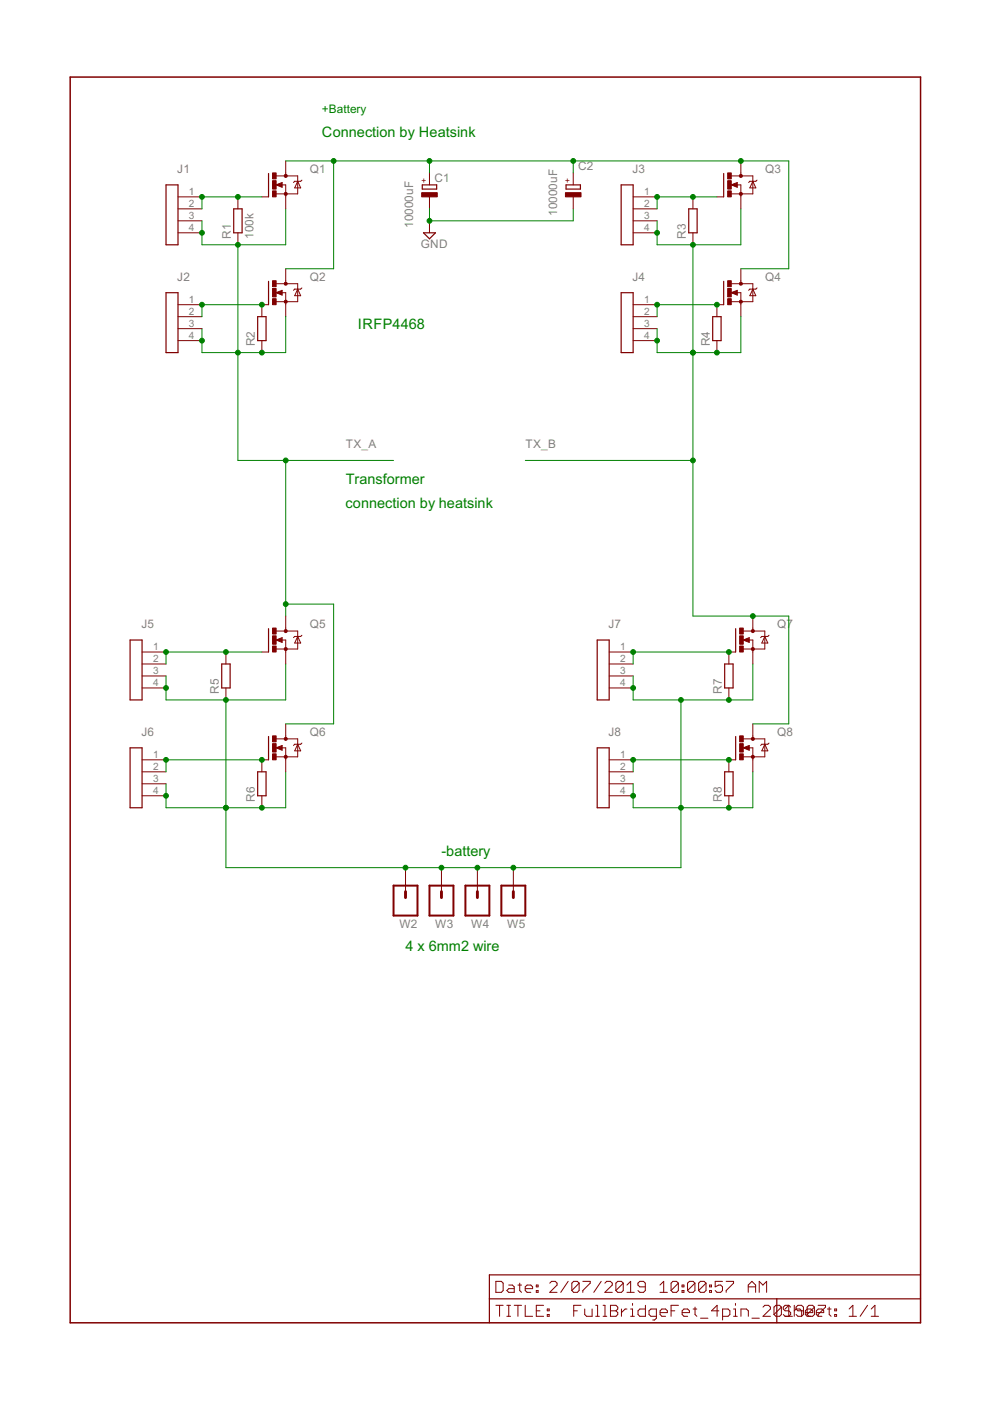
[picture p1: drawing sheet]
<svg xmlns="http://www.w3.org/2000/svg" width="210mm" height="297mm" viewBox="0 0 210 297" stroke-linecap="round" stroke-linejoin="round" font-family="sans-serif">
<g fill="none" stroke="#800000" stroke-width=".25">
<path d="M35.2 39.2h2.5v12.7h-2.5zM56.9 36.8v4.9M89.5 39.2h3.1v.9h-3.1zM120 39.2h3.1v.9h-3.1zM131.7 39.2h2.5v12.7h-2.5zM153.4 36.8v4.9M49.6 44.3h1.7v5.1h-1.7zM56.9 59.6v5M89.8 49.4h2.5l-1.2 1.2zM146 44.3h1.8v5.1h-1.8zM153.4 59.6v5M35.2 62.1h2.5v12.7h-2.5z"/>
<path d="M54.6 67.1h1.8v5.1h-1.8zM131.7 62.1h2.5v12.7h-2.5zM151.1 67.1h1.8v5.1h-1.8zM27.6 135.7h2.5v12.7h-2.5zM56.9 133.3v4.9M126.6 135.7h2.6v12.7h-2.6zM156 133.3v4.9M27.6 158.6h2.5v12.7h-2.5zM47 140.8h1.8v5.1h-1.8zM56.9 156.1v5M126.6 158.6h2.6v12.7h-2.6zM153.6 140.8h1.8v5.1h-1.8z"/>
<path d="M156 156.1v5M54.6 163.6h1.8v5.1h-1.8zM153.6 163.6h1.8v5.1h-1.8zM103.8 275.4h91.4M164.7 275.4v5.1M195.2 270.3h-91.4v10.2"/>
</g>
<g fill="none" stroke="#800000" stroke-width=".21">
<path d="M58.5 39.2l1.3-.5v1zM58.6 37.3h4.5v3.8h-4.6M59.7 39.2h.9v5.1M60.6 34.1v3.2M63.1 38.4l.7 1.4h-1.3zM64 38.2l-.2 .2h-1.3l-.3 .3M91.1 36.7v2.5M121.5 36.7v2.5M155 39.2l1.3-.5v1zM155.1 37.3h4.5v3.8h-4.6M156.2 39.2h.9v5.1M157.1 34.1v3.2"/>
<path d="M159.6 38.4l.7 1.4h-1.3zM160.5 38.2l-.2 .2h-1.3l-.3 .3M37.7 41.7h5.1M37.7 44.3h5.1M37.7 46.8h5.1M37.7 49.4h5.1M50.4 41.7v2.6M50.4 49.4v2.5M55.5 41.7h1.4M60.6 57v3.2M91.1 41.7v2.6M91.1 46.8v2.6"/>
<path d="M121.5 41.7v2.6M134.2 41.7h5.1M134.2 44.3h5.1M134.2 46.8h5.1M134.2 49.4h5.1M146.9 41.7v2.6M146.9 49.4v2.5M152 41.7h1.4M157.1 57v3.2M37.7 64.6h5.1M37.7 67.1h5.1M37.7 69.7h5.1"/>
<path d="M37.7 72.2h5.1M55.5 72.2v2.6M56.9 64.6h-1.4v2.5M58.5 62.1l1.3-.5v1zM58.6 60.2h4.5v3.8h-4.6M59.7 62.1h.9v5M63.1 61.3l.7 1.4h-1.3zM64 61l-.2 .3h-1.3l-.3 .3M134.2 64.6h5.1M134.2 67.1h5.1M134.2 69.7h5.1M134.2 72.2h5.1"/>
<path d="M152 72.2v2.6M153.4 64.6h-1.4v2.5M155 62.1l1.3-.5v1zM155.1 60.2h4.5v3.8h-4.6M156.2 62.1h.9v5M159.6 61.3l.7 1.4h-1.3zM160.5 61l-.2 .3h-1.3l-.3 .3M30.1 138.2h5.1M47.9 138.2v2.6M55.5 138.2h1.4M58.5 135.7l1.3-.5v1zM58.6 133.8h4.5v3.8h-4.6"/>
<path d="M59.7 135.7h.9v5.1M60.6 130.6v3.2M63.1 134.9l.7 1.4h-1.3zM64 134.7l-.2 .2h-1.3l-.3 .3M129.2 138.2h5M156 138.2h-1.5v2.6M157.6 135.7l1.3-.5v1zM157.6 133.8h4.6v3.8h-4.6M158.7 135.7h.9v5.1M159.6 130.6v3.2M162.2 134.9l.6 1.4h-1.3zM163 134.7l-.2 .2h-1.3l-.2 .3"/>
<path d="M30.1 140.8h5.1M30.1 143.3h5.1M30.1 145.9h5.1M47.9 145.9v2.5M58.5 158.6l1.3-.5v1zM58.6 156.7h4.5v3.8h-4.6M59.7 158.6h.9v5M60.6 153.5v3.2M63.1 157.8l.7 1.4h-1.3zM64 157.5l-.2 .3h-1.3l-.3 .3M129.2 140.8h5M129.2 143.3h5"/>
<path d="M129.2 145.9h5M154.5 145.9v2.5M157.6 158.6l1.3-.5v1zM157.6 156.7h4.6v3.8h-4.6M158.7 158.6h.9v5M159.6 153.5v3.2M162.2 157.8l.6 1.4h-1.3zM163 157.5l-.2 .3h-1.3l-.2 .3M30.1 161.1h5.1M30.1 163.6h5.1M30.1 166.2h5.1M30.1 168.7h5.1"/>
<path d="M55.5 168.7v2.6M56.9 161.1h-1.4v2.5M129.2 161.1h5M129.2 163.6h5M129.2 166.2h5M129.2 168.7h5M154.5 168.7v2.6M156 161.1h-1.5v2.5M86 184v5M93.6 184v5M101.2 184v5M108.8 184v5"/>
<path d="M105.1 271.7h1.2l.4 .4v1.5l-.4 .4h-1.2zM105.1 276.8h1.6M105.9 276.8v2.3M107.5 276.8h.7M107.5 279.1h.7M107.9 272.5h.7l.4 .3v1.2h-1.1l-.4-.4 .4-.4h1.1M107.9 276.8v2.3M109 276.8h1.6M109.8 272.5h.8M109.8 276.8v2.3M110.2 272.1v1.5l.4 .4M111.4 273.2h1.5v-.4l-.4-.3h-.7l-.4 .3v.8l.4 .4h.7"/>
<path d="M111.4 276.8v2.3h1.5M113.7 273.6h.4v.4h-.4zM113.7 272.5h.4v.3h-.4zM113.7 277.9h.8M115.3 276.8h-1.6v2.3h1.6M116 277.5h.4v.4h-.4zM116 278.7h.4v.4h-.4zM116.6 272.1l.3-.4h.8l.4 .4v.4l-1.5 1.5h1.5M120.5 271.7l-1.6 2.3M121.6 277.9h.8M122.8 272.1v1.5l-.4 .4h-.8l-.4-.4M122.8 272.1l-.4-.4h-.8l-.4 .4v1.5"/>
<path d="M122.8 272.1l-1.6 1.5M123.2 276.8h-1.6v2.3M123.6 271.7h1.5v.4l-1.5 1.5v.4M124 277.5v1.2l.4 .4h1.1v-1.6M126.3 276.8h.4v2.3M126.3 279.1h.8M127.5 271.7l-1.6 2.3M127.9 276.8h.4v2.3M127.9 279.1h.8M128.2 272.1l.4-.4h.8l.4 .4v.4l-1.6 1.5h1.6M129.4 276.8h1.2l.4 .3v.4l-.4 .4 .4 .4v.4l-.4 .4h-1.2zM129.4 277.9h1.2"/>
<path d="M131.8 277.5v1.6M132.1 272.1v1.5l-.3 .4h-.8l-.4-.4M132.1 272.1l-.3-.4h-.8l-.4 .4v1.5M132.1 272.1l-1.5 1.5M132.9 274h1.6M132.9 272.5l.8-.8v2.3M132.9 277.5h-.4l-.7 .8M133.7 279.1h.8M133.7 277.5h.4v1.6M134.1 276.4v.4M136.8 272.8h-1.1l-.4-.3v-.4l.4-.4h.7l.4 .4v1.5l-.4 .4h-.7l-.4-.4M136.8 276.8v2.3h-1.1l-.4-.4v-.8l.4-.4h1.1"/>
<path d="M139.2 279.1h-1.2l-.4-.4v-.8l.4-.4h1.2v2l-.4 .4h-.4M139.9 274h1.6M139.9 272.5l.8-.8v2.3M140 278.3h1.5v-.4l-.4-.4h-.8l-.3 .4v.8l.3 .4h.8M142.3 277.9h.8M143.8 272.1v1.5l-.4 .4h-.7l-.4-.4M143.8 272.1l-.4-.4h-.7l-.4 .4v1.5M143.8 272.1l-1.5 1.5M143.8 276.8h-1.5v2.3M144.6 273.6h.4v.4h-.4zM144.6 272.5h.4v.3h-.4zM144.6 278.3h1.6v-.4l-.4-.4h-.8l-.4 .4v.8l.4 .4h.8"/>
<path d="M147 277.5h.7M147.3 272.1v1.5l-.3 .4h-.8l-.4-.4M147.3 272.1l-.3-.4h-.8l-.4 .4v1.5M147.3 272.1l-1.5 1.5M147.4 277.1v1.6l.3 .4M148.5 279.5h1.6M149.7 272.1v1.5l-.4 .4h-.8l-.4-.4M149.7 272.1l-.4-.4h-.8l-.4 .4v1.5M149.7 272.1l-1.6 1.5M150.5 273.6h.4v.4h-.4zM150.5 272.5h.4v.3h-.4zM152.4 277.9h-1.5l1.1-1.1v2.3"/>
<path d="M153.2 271.7h-1.6v1.1l.8-.3h.4l.4 .3v.8l-.4 .4h-.8l-.4-.4M153.2 279.1h1.2l.3-.4v-.8l-.3-.4h-1.2v2.4M154 271.7h1.5v.4l-1.5 1.5v.4M155.5 279.1h.8M155.5 277.5h.4v1.6M155.9 276.4v.4M157.1 279.1v-1.6h1.2l.4 .4v1.2M158.6 272.8h1.6M158.6 274v-1.5l.8-.8 .8 .8v1.5M159.4 279.5h1.6M161 274v-2.3l.8 .8 .7-.8v2.3M161.8 277.1l.4-.3h.7l.4 .3v.4l-1.5 1.6h1.5"/>
<path d="M165.7 277.1l-.4-.3h-.8l-.4 .3v1.6M165.7 277.1v1.6l-.4 .4h-.8l-.4-.4M165.7 277.1l-1.6 1.6M166.1 278.7l.4 .4h1.5M166.5 276.8h.7v2.3l.4-.4v-.4l-.4-.4h-.7l-.4-.4v-.4zM167.2 276.8l.4 .3M167.2 276.8l-.7 .7M168.4 276.8v2.3M168.4 277.9l.4-.4h.8l.4 .4v1.2M170.3 277.9h-1.1l-.4-.4v-.4l.4-.3h.7l.4 .3v1.6l-.4 .4h-.7l-.4-.4M171.1 278.7l.4 .4M172.7 277.1l-.4-.3h-.8l-.4 .3v1.6"/>
<path d="M172.7 277.1v1.6l-.4 .4h-1.2l-.3-.4v-.8l.3-.4h.8l.4 .4v.4h-1.5M172.7 277.1l-1.6 1.6M173.1 278.3h1.5v-.4l-.3-.4h-.8l-.4 .4v.8l.4 .4h.8M173.5 276.8h1.5v.3l-1.5 1.6v.4M175.4 277.5h.8M175.8 277.1v1.6l.4 .4M177 277.5h.4v.4h-.4zM177 278.7h.4v.4h-.4zM180 279.1h1.6M180 277.5l.8-.7v2.3M183.9 276.8l-1.5 2.3M184.7 279.1h1.6"/>
<path d="M184.7 277.5l.8-.7v2.3"/>
</g>
<path d="M14.9 16.3h180.3v264.2h-180.3zM59.7 38.9l-.9 .3 .9 .3v-.3h-.3M156.2 38.9l-.9 .3 .9 .3v-.3h-.3M59.7 61.8l-.9 .3 .9 .2v-.2h-.3M156.2 61.8l-.9 .3 .9 .2v-.2h-.3M59.7 135.4l-.9 .3 .9 .3v-.3h-.3M158.7 135.4l-.9 .3 .9 .3v-.3h-.2M59.7 158.3l-.9 .3 .9 .2v-.2h-.3M158.7 158.3l-.9 .3 .9 .2v-.2h-.2" fill="none" stroke="#800000" stroke-width=".32"/>
<g fill="#800000" stroke="#800000" stroke-width=".21">
<circle cx="60.6" cy="41.1" r=".33"/>
<circle cx="60.6" cy="37.3" r=".33"/>
<circle cx="60.6" cy="64" r=".33"/>
<circle cx="60.6" cy="60.1" r=".33"/>
<circle cx="157.1" cy="41.1" r=".33"/>
<circle cx="157.1" cy="37.3" r=".33"/>
<circle cx="157.1" cy="64" r=".33"/>
<circle cx="157.1" cy="60.1" r=".33"/>
<circle cx="60.6" cy="137.6" r=".32"/>
<circle cx="60.6" cy="133.8" r=".32"/>
<circle cx="60.6" cy="160.5" r=".33"/>
<circle cx="60.6" cy="156.6" r=".33"/>
<circle cx="159.6" cy="137.6" r=".32"/>
<circle cx="159.6" cy="133.8" r=".32"/>
<circle cx="159.6" cy="160.5" r=".33"/>
<circle cx="159.6" cy="156.6" r=".33"/>
</g>
<g fill="#800000" stroke="#800000" stroke-width=".21">
<path d="M57.8 40.5h.7v1.2h-.7z"/>
<path d="M57.8 36.7h.7v1.2h-.7z"/>
<path d="M57.8 38.3h.7v1.8h-.7z"/>
<path d="M57.8 63.3h.7v1.3h-.7z"/>
<path d="M57.8 59.5h.7v1.3h-.7z"/>
<path d="M57.8 61.2h.7v1.7h-.7z"/>
<path d="M154.3 40.5h.7v1.2h-.7z"/>
<path d="M154.3 36.7h.7v1.2h-.7z"/>
<path d="M154.3 38.3h.7v1.8h-.7z"/>
<path d="M154.3 63.3h.7v1.3h-.7z"/>
<path d="M154.3 59.5h.7v1.3h-.7z"/>
<path d="M154.3 61.2h.7v1.7h-.7z"/>
<path d="M57.8 137h.7v1.2h-.7z"/>
<path d="M57.8 133.2h.7v1.2h-.7z"/>
<path d="M57.8 134.8h.7v1.8h-.7z"/>
<path d="M57.8 159.8h.7v1.3h-.7z"/>
<path d="M57.8 156h.7v1.3h-.7z"/>
<path d="M57.8 157.7h.7v1.7h-.7z"/>
<path d="M156.8 137h.8v1.2h-.8z"/>
<path d="M156.8 133.2h.8v1.2h-.8z"/>
<path d="M156.8 134.8h.8v1.8h-.8z"/>
<path d="M156.8 159.8h.8v1.3h-.8z"/>
<path d="M156.8 156h.8v1.3h-.8z"/>
<path d="M156.8 157.7h.8v1.7h-.8z"/>
<path d="M89.4 40.9h3.3v.8h-3.3z"/>
<path d="M119.9 40.9h3.3v.8h-3.3z"/>
</g>
<path d="M83.4 187.8h5.1v6.3h-5.1zM91.1 187.8h5v6.3h-5zM98.7 187.8h5.1v6.3h-5.1zM106.3 187.8h5.1v6.3h-5.1z" fill="none" stroke="#800000" stroke-width=".42"/>
<path d="M86 189v1.3M93.6 189v1.3M101.2 189v1.3M108.8 189v1.3" fill="none" stroke="#800000" stroke-width=".61"/>
<g fill="none" stroke="#008000" stroke-width=".21">
<path d="M60.6 34.1h106.6v22.9h-10.1M70.7 34.1v22.9h-10.1M91.1 34.1v2.6M121.5 34.1v2.6M50.4 51.9v45.7h33M55.5 41.7h-12.7v2.6M60.6 44.3v7.6h-17.8v-5.1M91.1 44.3v2.5h30.4v-2.5M146.9 51.9v78.7h20.3v22.9h-7.6M152 41.7h-12.7v2.6M157.1 44.3v7.6h-17.8v-5.1M55.5 64.6h-12.7v2.5"/>
<path d="M60.6 67.1v7.7h-17.8v-5.1M152 64.6h-12.7v2.5M157.1 67.1v7.7h-17.8v-5.1M60.6 97.6v33M111.4 97.6h35.5M55.5 138.2h-20.3v2.6M60.6 128.1h10.1v25.4h-10.1M154.5 138.2h-20.3v2.6M47.9 148.4v35.6h96.5v-35.6M60.6 140.8v7.6h-25.4v-5.1M159.6 140.8v7.6h-25.4v-5.1M55.5 161.1h-20.3v2.5"/>
<path d="M60.6 163.6v7.7h-25.4v-5.1M154.5 161.1h-20.3v2.5M159.6 163.6v7.7h-25.4v-5.1"/>
</g>
<g fill="#008000" stroke="#008000" stroke-width=".21">
<circle cx="91.1" cy="46.8" r=".51"/>
<circle cx="86" cy="184" r=".51"/>
<circle cx="93.6" cy="184" r=".51"/>
<circle cx="101.2" cy="184" r=".51"/>
<circle cx="47.9" cy="171.3" r=".51"/>
<circle cx="47.9" cy="148.4" r=".51"/>
<circle cx="144.4" cy="171.3" r=".51"/>
<circle cx="108.8" cy="184" r=".51"/>
<circle cx="35.2" cy="145.9" r=".51"/>
<circle cx="55.5" cy="171.3" r=".51"/>
<circle cx="35.2" cy="168.7" r=".51"/>
<circle cx="154.5" cy="148.4" r=".51"/>
<circle cx="144.4" cy="148.4" r=".51"/>
<circle cx="134.2" cy="145.9" r=".51"/>
<circle cx="154.5" cy="171.3" r=".51"/>
<circle cx="134.2" cy="168.7" r=".51"/>
<circle cx="70.7" cy="34.1" r=".51"/>
<circle cx="91.1" cy="34.1" r=".51"/>
<circle cx="121.5" cy="34.1" r=".51"/>
<circle cx="157.1" cy="34.1" r=".51"/>
<circle cx="60.6" cy="128.1" r=".51"/>
<circle cx="60.6" cy="97.6" r=".51"/>
<circle cx="50.4" cy="51.9" r=".51"/>
<circle cx="55.5" cy="74.8" r=".51"/>
<circle cx="50.4" cy="74.8" r=".51"/>
<circle cx="42.8" cy="49.4" r=".51"/>
<circle cx="42.8" cy="72.2" r=".51"/>
<circle cx="50.4" cy="41.7" r=".51"/>
<circle cx="42.8" cy="41.7" r=".51"/>
<circle cx="55.5" cy="64.6" r=".51"/>
<circle cx="42.8" cy="64.6" r=".51"/>
<circle cx="47.9" cy="138.2" r=".51"/>
<circle cx="35.2" cy="138.2" r=".51"/>
<circle cx="55.5" cy="161.1" r=".51"/>
<circle cx="35.2" cy="161.1" r=".51"/>
<circle cx="146.9" cy="41.7" r=".51"/>
<circle cx="139.3" cy="41.7" r=".51"/>
<circle cx="146.9" cy="51.9" r=".51"/>
<circle cx="146.9" cy="74.8" r=".51"/>
<circle cx="159.6" cy="130.6" r=".51"/>
<circle cx="146.9" cy="97.6" r=".51"/>
<circle cx="152" cy="74.8" r=".51"/>
<circle cx="139.3" cy="49.4" r=".51"/>
<circle cx="139.3" cy="72.2" r=".51"/>
<circle cx="152" cy="64.6" r=".51"/>
<circle cx="139.3" cy="64.6" r=".51"/>
<circle cx="154.5" cy="138.2" r=".51"/>
<circle cx="134.2" cy="138.2" r=".51"/>
<circle cx="154.5" cy="161.1" r=".51"/>
<circle cx="134.2" cy="161.1" r=".51"/>
</g>
<g font-size="3.4" fill="#008000">
<text x="68.3" y="29">Connection by Heatsink</text>
<text x="75.9" y="69.7">IRFP4468</text>
<text x="73.3" y="107.8">connection by heatsink</text>
<text x="73.3" y="102.7">Transformer</text>
<text x="93.6" y="181.4">-battery</text>
<text x="86" y="201.7">4 x 6mm2 wire</text>
</g>
<text font-size="2.8" fill="#008000" x="68.2" y="24">+Battery</text>
<g font-size="2.8" fill="#808080">
<text x="37.6" y="36.7">J1</text>
<text x="65.7" y="36.7">Q1</text>
<text x="92.1" y="38.6">C1</text>
<text x="122.6" y="36">C2</text>
<text x="134.1" y="36.7">J3</text>
<text x="162.2" y="36.7">Q3</text>
<text x="118.1" y="45.8" transform="rotate(-90 118.1 45.8)">10000uF</text>
<text x="48.9" y="50.6" transform="rotate(-90 48.9 50.6)">R1</text>
<text x="53.7" y="50.6" transform="rotate(-90 53.7 50.6)">100k</text>
<text x="87.6" y="48.3" transform="rotate(-90 87.6 48.3)">10000uF</text>
<text x="89.2" y="52.5">GND</text>
<text x="145.4" y="50.6" transform="rotate(-90 145.4 50.6)">R3</text>
<text x="37.6" y="59.5">J2</text>
<text x="65.7" y="59.5">Q2</text>
<text x="134.1" y="59.5">J4</text>
<text x="162.2" y="59.5">Q4</text>
<text x="54" y="73.4" transform="rotate(-90 54 73.4)">R2</text>
<text x="150.5" y="73.4" transform="rotate(-90 150.5 73.4)">R4</text>
<text x="73.3" y="95.1">TX_A</text>
<text x="111.4" y="95.1">TX_B</text>
<text x="30" y="133.2">J5</text>
<text x="65.7" y="133.2">Q5</text>
<text x="129" y="133.2">J7</text>
<text x="164.7" y="133.2">Q7</text>
<text x="46.4" y="147.1" transform="rotate(-90 46.4 147.1)">R5</text>
<text x="153" y="147.1" transform="rotate(-90 153 147.1)">R7</text>
<text x="30" y="156">J6</text>
<text x="65.7" y="156">Q6</text>
<text x="129" y="156">J8</text>
<text x="164.7" y="156">Q8</text>
<text x="54" y="169.9" transform="rotate(-90 54 169.9)">R6</text>
<text x="153" y="169.9" transform="rotate(-90 153 169.9)">R8</text>
<text x="84.7" y="196.7">W2</text>
<text x="92.3" y="196.7">W3</text>
<text x="99.9" y="196.7">W4</text>
<text x="107.5" y="196.7">W5</text>
</g>
<g font-size="2.4" fill="#808080">
<text x="40.1" y="41.4">1</text>
<text x="136.6" y="41.4">1</text>
<text x="40.1" y="43.9">2</text>
<text x="40.1" y="46.5">3</text>
<text x="136.6" y="43.9">2</text>
<text x="136.6" y="46.5">3</text>
<text x="40.1" y="49">4</text>
<text x="136.6" y="49">4</text>
<text x="40.1" y="64.2">1</text>
<text x="136.6" y="64.2">1</text>
<text x="40.1" y="66.8">2</text>
<text x="40.1" y="69.3">3</text>
<text x="40.1" y="71.9">4</text>
<text x="136.6" y="66.8">2</text>
<text x="136.6" y="69.3">3</text>
<text x="136.6" y="71.9">4</text>
<text x="32.5" y="137.9">1</text>
<text x="131.5" y="137.9">1</text>
<text x="32.5" y="140.4">2</text>
<text x="32.5" y="143">3</text>
<text x="131.5" y="140.4">2</text>
<text x="131.5" y="143">3</text>
<text x="32.5" y="145.5">4</text>
<text x="131.5" y="145.5">4</text>
<text x="32.5" y="160.7">1</text>
<text x="131.5" y="160.7">1</text>
<text x="32.5" y="163.3">2</text>
<text x="32.5" y="165.8">3</text>
<text x="131.5" y="163.3">2</text>
<text x="131.5" y="165.8">3</text>
<text x="32.5" y="168.4">4</text>
<text x="131.5" y="168.4">4</text>
</g>
<g font-size="2" fill="#800000">
<text x="90.5" y="38.8" transform="rotate(-90 90.5 38.8)">+</text>
<text x="120.9" y="38.8" transform="rotate(-90 120.9 38.8)">+</text>
</g>
</svg>
